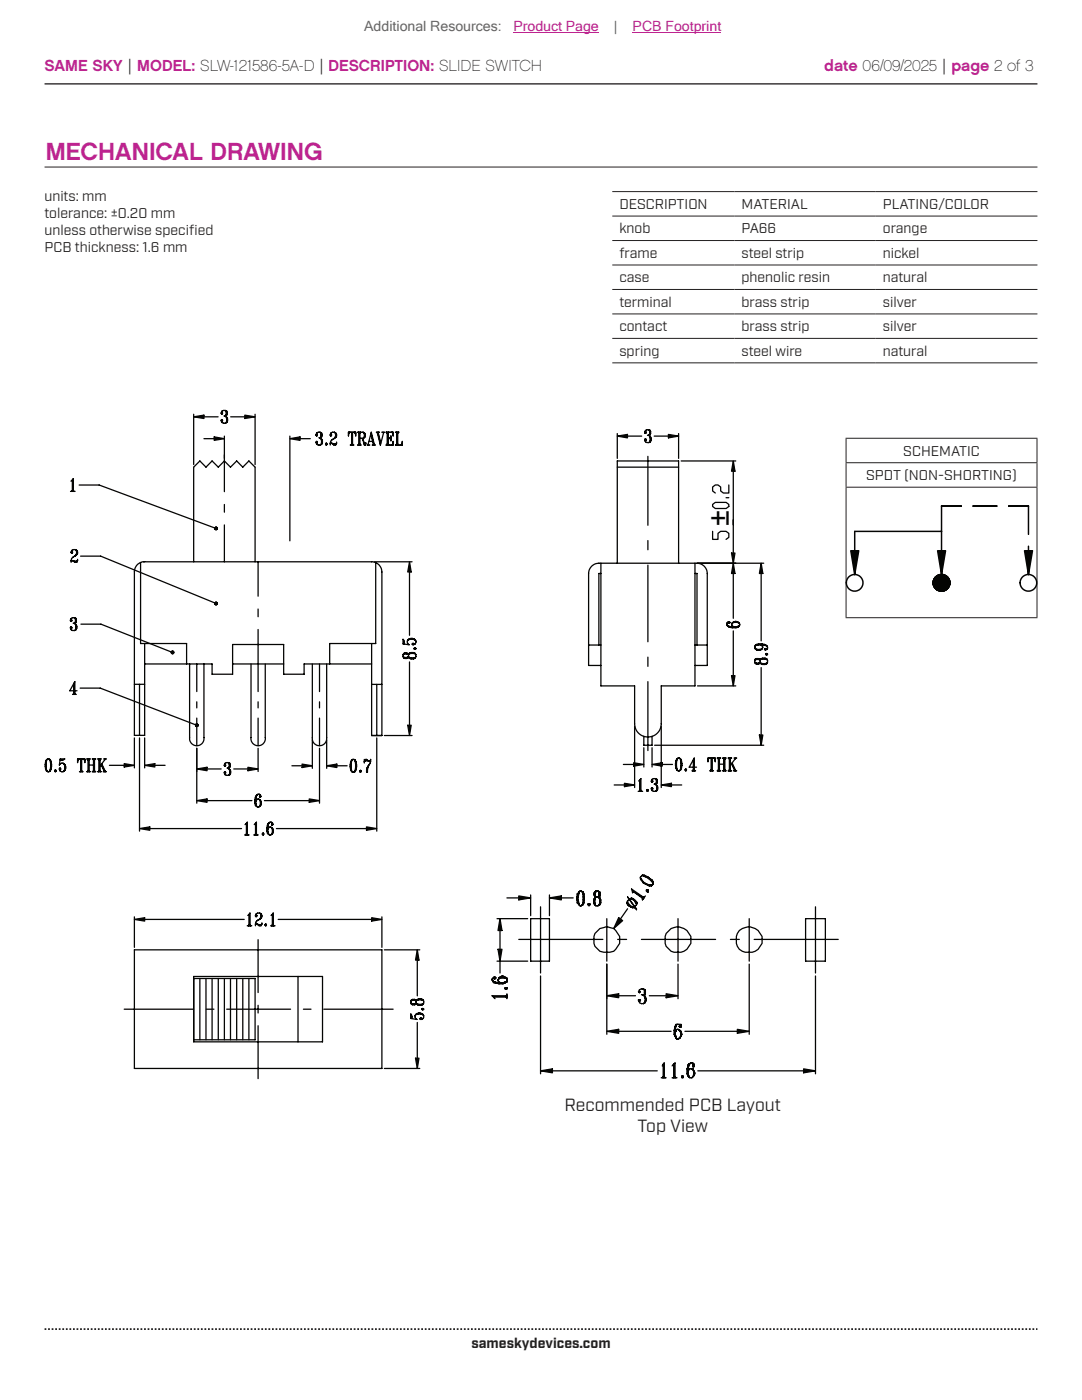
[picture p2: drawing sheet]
<svg xmlns="http://www.w3.org/2000/svg" width="216mm" height="279mm" viewBox="0 0 216 279" stroke-linecap="round" stroke-linejoin="round" font-family="sans-serif">
<path d="M8.9 16.7h198.1" fill="none" stroke="#231f20" stroke-width=".26"/>
<path d="M8.9 265.3h198.1" fill="none" stroke="#231f20" stroke-width=".35" stroke-dasharray=".4 .4 .4 .4 .4 .4" stroke-dashoffset=".7" stroke-linecap="butt"/>
<path d="M8.9 33.3h198.1" fill="none" stroke="#231f20" stroke-width=".2"/>
<g fill="none" stroke="#040503" stroke-width=".25">
<path d="M38.6 93.2v18.9M44.8 90.8v7.3M50.9 93.2v18.9M129.3 91.1v13.7M28.1 112.3v16.1h9.1v4.1M28.7 112.1h45.5a2.02 2.02 0 0 1 2 2v32.7h-2v-18.4M28.9 112.1a2.05 2.05 0 0 0-2.1 2v32.7h2.1v-18.4M44.8 100.7v1.5M44.8 104.8v7.3M51.5 112.1v6.9M75 112.3v16.1h-9.2v4.1M119.9 112.4v24.5h6.7v7.5a2.66 2.66 0 0 0 2.7 2.7 2.66 2.66 0 0 0 2.6-2.7v-7.5h6.8v-24.5"/>
<path d="M119.9 114.4h-.4v14.3M123.2 112.4v-20.4h12.2v20.4M129.3 107.9v1.8M129.3 112.8v15.3M138.7 114.4h.4v14.3M26.8 136.6h2.1M27.8 136.6v10.2M28.9 132.5h13.4v2.1h4.1v-6h10.2v6h4.1v-2.1h13.5M37.8 132.5v14.7a1.44 1.44 0 0 0 1.5 1.6 1.44 1.44 0 0 0 1.4-1.6v-14.7M39.3 132.5v5.5M46.4 132.5h10.2M51.5 121.5v1.6"/>
<path d="M51.5 125.6v6.9M74.2 136.6h2M75.2 136.6v10.2M117.4 128.7h2.5M119.9 132.8h-2.5v-18.4a2.05 2.05 0 0 1 2.1-2h19.6a2.05 2.05 0 0 1 2 2v18.4h-2.4M129.3 131.1v1.9M129.3 136v13.8M138.7 128.7h2.4M39.3 140.1v1.2M39.3 143.3v5.5M128.5 146.9v1.8h1.6v-1.8M26.8 189.6h49.4v23.6h-49.4z"/>
<path d="M38.6 194.9h25.8v13h-25.8zM38.6 195.3h12.3v12.2h-12.3M51.5 187.5v10.6M59.5 194.9v13M24.8 201.4h13.8M41.2 201.4h1.5M45.2 201.4h12.8M51.5 200.6v1.6M51.5 204.7v10.6M60.5 201.4h1.6M64.6 201.4h13.8"/>
</g>
<path d="M42.9 105.4l.2 .1z" fill="#040503"/>
<path d="M42.9 105.4l.2 .1z" fill="none" stroke="#040503" stroke-width=".25"/>
<path d="M42.8 105.5h.3l-.2 .1z" fill="#040503"/>
<path d="M42.8 105.5h.3l-.2 .1z" fill="none" stroke="#040503" stroke-width=".25"/>
<path d="M42.9 105.6l.2-.1z" fill="#040503"/>
<path d="M42.9 105.6l.2-.1z" fill="none" stroke="#040503" stroke-width=".25"/>
<path d="M43.1 105.5l-.2 .1z" fill="#040503"/>
<path d="M43.1 105.5l-.2 .1z" fill="none" stroke="#040503" stroke-width=".25"/>
<path d="M43.1 105.5v.2z" fill="#040503"/>
<path d="M43.1 105.5v.2z" fill="none" stroke="#040503" stroke-width=".25"/>
<path d="M43.1 105.5l.1 .2h-.1z" fill="#040503"/>
<path d="M43.1 105.5l.1 .2h-.1z" fill="none" stroke="#040503" stroke-width=".25"/>
<path d="M43.1 105.5l.1 .2z" fill="#040503"/>
<path d="M43.1 105.5l.1 .2z" fill="none" stroke="#040503" stroke-width=".25"/>
<path d="M43.1 105.5l.2 .1z" fill="#040503"/>
<path d="M43.1 105.5l.2 .1z" fill="none" stroke="#040503" stroke-width=".25"/>
<path d="M43.1 105.5l.3-.1-.1 .2z" fill="#040503"/>
<path d="M43.1 105.5l.3-.1-.1 .2z" fill="none" stroke="#040503" stroke-width=".25"/>
<path d="M43.1 105.5l.2-.1z" fill="#040503"/>
<path d="M43.1 105.5l.2-.1z" fill="none" stroke="#040503" stroke-width=".25"/>
<path d="M43.3 105.3v.1l-.2 .1z" fill="#040503"/>
<path d="M43.3 105.3v.1l-.2 .1z" fill="none" stroke="#040503" stroke-width=".25"/>
<path d="M43.2 105.2l-.1 .3z" fill="#040503"/>
<path d="M43.2 105.2l-.1 .3z" fill="none" stroke="#040503" stroke-width=".25"/>
<path d="M43.1 105.2h.1l-.1 .3z" fill="#040503"/>
<path d="M43.1 105.2h.1l-.1 .3z" fill="none" stroke="#040503" stroke-width=".25"/>
<path d="M43 105.2l.1 .3z" fill="#040503"/>
<path d="M43 105.2l.1 .3z" fill="none" stroke="#040503" stroke-width=".25"/>
<path d="M42.9 105.3l.2 .2z" fill="#040503"/>
<path d="M42.9 105.3l.2 .2z" fill="none" stroke="#040503" stroke-width=".25"/>
<path d="M42.9 105.3l.2 .2-.2-.1z" fill="#040503"/>
<path d="M14.1 98.1h.9M14.2 96l.4-.5v2.6M14.4 95.8v2.3M14.4 98l-.2 .1M14.4 97.8l-.1 .3M14.5 95.8v2.2M14.6 97.8l.1 .3M14.6 98l.2 .1M15.8 96.8h4l23.3 8.7M42.9 105.3l.2 .2-.2-.1z" fill="none" stroke="#040503" stroke-width=".25"/>
<path d="M42.9 120.3l.2 .1z" fill="#040503"/>
<path d="M42.9 120.3l.2 .1z" fill="none" stroke="#040503" stroke-width=".25"/>
<path d="M42.8 120.4h.3l-.2 .1z" fill="#040503"/>
<path d="M42.8 120.4h.3l-.2 .1z" fill="none" stroke="#040503" stroke-width=".25"/>
<path d="M42.9 120.5l.2-.1-.2 .2z" fill="#040503"/>
<path d="M42.9 120.5l.2-.1-.2 .2z" fill="none" stroke="#040503" stroke-width=".25"/>
<path d="M43.1 120.4l-.1 .3-.1-.1z" fill="#040503"/>
<path d="M43.1 120.4l-.1 .3-.1-.1z" fill="none" stroke="#040503" stroke-width=".25"/>
<path d="M43.1 120.4v.3h-.1z" fill="#040503"/>
<path d="M43.1 120.4v.3h-.1z" fill="none" stroke="#040503" stroke-width=".25"/>
<path d="M43.1 120.4v.3z" fill="#040503"/>
<path d="M43.1 120.4v.3z" fill="none" stroke="#040503" stroke-width=".25"/>
<path d="M43.1 120.4l.2 .2-.1 .1z" fill="#040503"/>
<path d="M43.1 120.4l.2 .2-.1 .1z" fill="none" stroke="#040503" stroke-width=".25"/>
<path d="M43.1 120.4l.2 .2z" fill="#040503"/>
<path d="M43.1 120.4l.2 .2z" fill="none" stroke="#040503" stroke-width=".25"/>
<path d="M43.1 120.4h.3l-.1 .1z" fill="#040503"/>
<path d="M43.1 120.4h.3l-.1 .1z" fill="none" stroke="#040503" stroke-width=".25"/>
<path d="M43.1 120.4h.3z" fill="#040503"/>
<path d="M43.1 120.4h.3z" fill="none" stroke="#040503" stroke-width=".25"/>
<path d="M43.3 120.3l-.2 .1z" fill="#040503"/>
<path d="M43.3 120.3l-.2 .1z" fill="none" stroke="#040503" stroke-width=".25"/>
<path d="M43.2 120.2l.1 .1-.2 .1z" fill="#040503"/>
<path d="M43.2 120.2l.1 .1-.2 .1z" fill="none" stroke="#040503" stroke-width=".25"/>
<path d="M43.1 120.2v.2z" fill="#040503"/>
<path d="M43.1 120.2v.2z" fill="none" stroke="#040503" stroke-width=".25"/>
<path d="M43 120.2h.1v.2z" fill="#040503"/>
<path d="M43 120.2h.1v.2z" fill="none" stroke="#040503" stroke-width=".25"/>
<path d="M42.9 120.3l.2 .1z" fill="#040503"/>
<path d="M42.9 120.3l.2 .1z" fill="none" stroke="#040503" stroke-width=".25"/>
<path d="M42.9 120.3l.2 .1-.2-.1z" fill="#040503"/>
<g fill="none" stroke="#040503" stroke-width=".25">
<path d="M14.3 110.2l.1 .1zM14.5 111.9l-.3 .1M14.5 111.9l.4 .1 .6-.1M14.5 111.9l.4 .2 .5-.1M14.5 111.9l.4 .3h.4l.2-.3M14.6 111.1a.96 .96 0 0 0-.4 1.1M15 109.7l-.6 .1-.2 .4 .2 .2 .1-.2-.2-.1M15 109.7a.65 .65 0 0 1 .5 .6 .65 .65 0 0 1-.4 .6l-.5 .2M15 109.7a.85 .85 0 0 1-.4 1.4M15.3 109.9v.8M15.5 111.6v.3M16.1 111h4l23 9.4"/>
<path d="M42.9 120.3l.2 .1-.2-.1z"/>
</g>
<path d="M34.2 130.1l.2 .1h-.2z" fill="#040503"/>
<path d="M34.2 130.1l.2 .1h-.2z" fill="none" stroke="#040503" stroke-width=".25"/>
<path d="M34.2 130.2h.2z" fill="#040503"/>
<path d="M34.2 130.2h.2z" fill="none" stroke="#040503" stroke-width=".25"/>
<path d="M34.2 130.3l.2-.1-.2 .2z" fill="#040503"/>
<path d="M34.2 130.3l.2-.1-.2 .2z" fill="none" stroke="#040503" stroke-width=".25"/>
<path d="M34.2 130.4l.2-.2-.1 .2z" fill="#040503"/>
<path d="M34.2 130.4l.2-.2-.1 .2z" fill="none" stroke="#040503" stroke-width=".25"/>
<path d="M34.4 130.2v.3z" fill="#040503"/>
<path d="M34.4 130.2v.3z" fill="none" stroke="#040503" stroke-width=".25"/>
<path d="M34.4 130.2l.1 .2-.1 .1z" fill="#040503"/>
<path d="M34.4 130.2l.1 .2-.1 .1z" fill="none" stroke="#040503" stroke-width=".25"/>
<path d="M34.4 130.2l.1 .2z" fill="#040503"/>
<path d="M34.4 130.2l.1 .2z" fill="none" stroke="#040503" stroke-width=".25"/>
<path d="M34.4 130.2l.2 .2z" fill="#040503"/>
<path d="M34.4 130.2l.2 .2z" fill="none" stroke="#040503" stroke-width=".25"/>
<path d="M34.4 130.2h.3v.1z" fill="#040503"/>
<path d="M34.4 130.2h.3v.1z" fill="none" stroke="#040503" stroke-width=".25"/>
<path d="M34.4 130.2l.3-.1z" fill="#040503"/>
<path d="M34.4 130.2l.3-.1z" fill="none" stroke="#040503" stroke-width=".25"/>
<path d="M34.6 130l-.2 .2z" fill="#040503"/>
<path d="M34.6 130l-.2 .2z" fill="none" stroke="#040503" stroke-width=".25"/>
<path d="M34.5 130h.1l-.2 .2z" fill="#040503"/>
<path d="M34.5 130h.1l-.2 .2z" fill="none" stroke="#040503" stroke-width=".25"/>
<path d="M34.4 129.9v.3z" fill="#040503"/>
<path d="M34.4 129.9v.3z" fill="none" stroke="#040503" stroke-width=".25"/>
<path d="M34.3 130l.1-.1v.3z" fill="#040503"/>
<path d="M34.3 130l.1-.1v.3z" fill="none" stroke="#040503" stroke-width=".25"/>
<path d="M34.3 130l.1 .2z" fill="#040503"/>
<path d="M34.3 130l.1 .2z" fill="none" stroke="#040503" stroke-width=".25"/>
<path d="M34.2 130l.2 .2z" fill="#040503"/>
<g fill="none" stroke="#040503" stroke-width=".25">
<path d="M14.1 123.8l.1 .1zM14.1 125.2l.1 .1zM14.1 123.6l.2 .3-.1 .1-.2-.1a.56 .56 0 0 1 .5-.6h.4a.64 .64 0 0 1 .2 .9l-.2 .2M14.1 125.5l.2-.3-.1-.1-.2 .1a.56 .56 0 0 0 .5 .6h.4M14.5 138.6h.7M14.6 124.4h.3M14.7 136.4v2.2M14.7 138.5l-.1 .1M14.7 138.3l-.1 .3M14.8 123.3a.66 .66 0 0 1 0 1.1 1 1 0 0 1 .1 1.4M14.8 136.3v2.2M14.9 124.4a.81 .81 0 0 1 .4 .7 .81 .81 0 0 1-.4 .7"/>
<path d="M14.9 138.3l.1 .3M14.9 138.5l.2 .1M15.1 123.4v.8M15.1 124.7v.9M15.4 137.9h-1.5l1-1.9v2.6M16.2 124.6h3.9l14.3 5.6M34.2 130l.2 .2z"/>
</g>
<path d="M39 144.7h.3z" fill="#040503"/>
<path d="M39 144.7h.3z" fill="none" stroke="#040503" stroke-width=".25"/>
<path d="M39 144.7h.3l-.3 .1z" fill="#040503"/>
<path d="M39 144.7h.3l-.3 .1z" fill="none" stroke="#040503" stroke-width=".25"/>
<path d="M39 144.8l.3-.1z" fill="#040503"/>
<path d="M39 144.8l.3-.1z" fill="none" stroke="#040503" stroke-width=".25"/>
<path d="M39.3 144.7l-.2 .2z" fill="#040503"/>
<path d="M39.3 144.7l-.2 .2z" fill="none" stroke="#040503" stroke-width=".25"/>
<path d="M39.3 144.7v.3z" fill="#040503"/>
<path d="M39.3 144.7v.3z" fill="none" stroke="#040503" stroke-width=".25"/>
<path d="M39.3 144.7l.1 .3h-.1z" fill="#040503"/>
<path d="M39.3 144.7l.1 .3h-.1z" fill="none" stroke="#040503" stroke-width=".25"/>
<path d="M39.3 144.7l.2 .2z" fill="#040503"/>
<path d="M39.3 144.7l.2 .2z" fill="none" stroke="#040503" stroke-width=".25"/>
<path d="M39.3 144.7l.2 .1v.1z" fill="#040503"/>
<path d="M39.3 144.7l.2 .1v.1z" fill="none" stroke="#040503" stroke-width=".25"/>
<path d="M39.3 144.7h.2v.1z" fill="#040503"/>
<path d="M39.3 144.7h.2v.1z" fill="none" stroke="#040503" stroke-width=".25"/>
<path d="M39.3 144.7h.2z" fill="#040503"/>
<path d="M39.3 144.7h.2z" fill="none" stroke="#040503" stroke-width=".25"/>
<path d="M39.4 144.5l-.1 .2z" fill="#040503"/>
<path d="M39.4 144.5l-.1 .2z" fill="none" stroke="#040503" stroke-width=".25"/>
<path d="M39.4 144.5l-.1 .2z" fill="#040503"/>
<path d="M39.4 144.5l-.1 .2z" fill="none" stroke="#040503" stroke-width=".25"/>
<path d="M39.3 144.5v.2z" fill="#040503"/>
<path d="M39.3 144.5v.2z" fill="none" stroke="#040503" stroke-width=".25"/>
<path d="M39.2 144.5h.1v.2z" fill="#040503"/>
<path d="M39.2 144.5h.1v.2z" fill="none" stroke="#040503" stroke-width=".25"/>
<path d="M39.1 144.6l.2 .1z" fill="#040503"/>
<path d="M39.1 144.6l.2 .1z" fill="none" stroke="#040503" stroke-width=".25"/>
<path d="M39.1 144.6l.2 .1z" fill="#040503"/>
<path d="M16 137.3h4l19.3 7.4M39.1 144.6l.2 .1h-.3zM76.7 189.6h7.1M83.3 191.6v7.1M76.7 213.2h7.1M83.3 204.1v7.1" fill="none" stroke="#040503" stroke-width=".25"/>
<path d="M82.9 211.2h.7l-.3 2z" fill="#040503"/>
<path d="M82.9 211.2h.7l-.3 2z" fill="none" stroke="#040503" stroke-width=".25"/>
<path d="M83.3 189.6l.3 2h-.7z" fill="#040503"/>
<g fill="none" stroke="#040503" stroke-width=".25">
<path d="M38.6 82.7v10M40.7 83.2h2.8M46 83.2h2.9M50.9 82.7v10M82 199.8v.4M82 199.8a.64 .64 0 0 1 .9-.3l.2 .3M82 199.8l.1-.1a.86 .86 0 0 1 1 .1M82.1 199.6h.8M83.1 199.8v.4M83.1 199.8a1.07 1.07 0 0 1 1.4 0M83.1 199.8l.1-.3a.85 .85 0 0 1 1.3 .3M83.3 189.6l.3 2h-.7z"/>
<path d="M83.3 199.5h1M84.5 199.8v.4M82 200.2l.1 .2 .2 .1 .6-.1 .2-.2M82 200.2l.1 .1a.86 .86 0 0 0 1-.1M82.1 202.5l-.1-.1v.9l1.2 .2-.3-.2-.1-.6M82.1 202.5v.8M82.1 202.5l.1 .8M82.1 200.3h.8M82.8 202.7a.94 .94 0 0 1 .9-.5 .94 .94 0 0 1 .8 .5M82.8 202.7a1.16 1.16 0 0 1 1.7 0M83.1 200.2a1.07 1.07 0 0 0 1.4 0M83.1 200.2l.1 .2a.83 .83 0 0 0 1.3-.2"/>
<path d="M83.2 202.4h1M83.3 200.4l.3 .1 .7-.1M83.9 203.3l.1 .1zM84.2 201.4l.2-.1 .1 .1-.2 .1zM84.3 201.4h.1zM84.5 202.7a.53 .53 0 0 1-.1 .6 .53 .53 0 0 1-.6 .1l.1-.2 .3 .2"/>
</g>
<path d="M38.6 83.2l2.1-.3v.6z" fill="#040503"/>
<path d="M38.6 83.2l2.1-.3v.6z" fill="none" stroke="#040503" stroke-width=".25"/>
<path d="M48.9 82.9l2 .3-2 .3z" fill="#040503"/>
<g fill="none" stroke="#040503" stroke-width=".25">
<path d="M40.7 87.5h2M44.2 82.4l.1 .1zM44.2 83.9l.1 .1zM44.2 82.3l.2 .2-.1 .1-.2-.1a.54 .54 0 0 1 .5-.6l.6 .1a.64 .64 0 0 1-.3 1M44.2 84.1l.2-.1-.1-.3-.2 .2 .2 .4 .6 .2M44.7 83h.2M44.8 87v4.5M44.9 81.9a.64 .64 0 0 1 0 1.1 .94 .94 0 0 1 0 1.5M44.9 83a.79 .79 0 0 1 .5 .7 .79 .79 0 0 1-.5 .8M45.1 82v.9M45.2 83.4v.8M48.9 82.9l2 .3-2 .3z"/>
<path d="M57.8 87v20.9M59.9 87.5h2"/>
</g>
<path d="M42.7 87.2l2.1 .3-2.1 .4z" fill="#040503"/>
<path d="M42.7 87.2l2.1 .3-2.1 .4z" fill="none" stroke="#040503" stroke-width=".25"/>
<path d="M57.8 87.5l2.1-.3v.7z" fill="#040503"/>
<g fill="none" stroke="#040503" stroke-width=".25">
<path d="M57.8 87.5l2.1-.3v.7zM63.2 86.8v.1zM63.2 88.2v.1zM63.2 86.6l.1 .2-.1 .2-.1-.1 .1-.4a.63 .63 0 0 1 1 .1v.6l-.3 .2M63.2 88.4l.1-.1-.1-.2-.1 .1 .1 .5 .7 .1M63.6 87.4h.3M63.8 86.3a.66 .66 0 0 1 0 1.1 .97 .97 0 0 1 .1 1.4M63.9 87.4a.81 .81 0 0 1 .4 .7 .81 .81 0 0 1-.4 .7M64.1 86.4l.1 .2-.1 .6M64.2 87.7v.9M65.1 88.4l.1 .2-.1 .2-.1-.1zM65.1 88.6v.1z"/>
<path d="M66 86.8l.1 .1zM66.2 88.4l.4 .4h.4l.2-.4M66.2 88.4l-.3 .2M66.2 88.4l.4 .3 .5-.1M66.2 88.4l.4 .2 .6-.2M66.3 87.7a.99 .99 0 0 0-.4 1.1M66.7 86.3l-.6 .1-.2 .4 .2 .2 .1-.2-.2-.2M66.7 86.3a.65 .65 0 0 1 .5 .5 .65 .65 0 0 1-.4 .7l-.5 .2M66.7 86.3a.86 .86 0 0 1-.4 1.4M67 86.5l.1 .3-.1 .4M67.2 88.2v.2M69.6 86.3l-.1 .7v-.7h1.5v.7l-.1-.7"/>
<path d="M69.7 86.3l-.2 .3M69.8 86.3l-.3 .2M69.9 88.8h.7M70 86.3l-.5 .1M70.2 86.3v2.5M70.2 88.7l-.2 .1M70.2 88.6l-.1 .2M70.3 86.4v2.3M70.3 86.3v2.5M70.3 88.6l.1 .2M70.3 88.7l.2 .1M70.5 86.3l.5 .1"/>
<path d="M70.7 86.3l.3 .2M70.8 86.3l.2 .3M71.3 86.3h1.1M71.3 88.8h.8M71.4 86.3l.2 .1M71.5 86.3l.1 .2M71.6 86.3v2.5M71.6 88.7l-.2 .1M71.6 88.6l-.1 .2M71.7 86.4v2.3M71.8 86.3v2.5M71.8 87.5h.6"/>
<path d="M71.8 88.6l.1 .2M71.8 88.7l.2 .1M71.9 86.3l-.1 .2M72 86.3l-.2 .1M72.2 87.5l.2 .1M72.4 87.6l.3 1.2h.2l.1-.5M72.4 87.6l.3 .8 .1 .2 .2-.2M72.4 86.3a.63 .63 0 0 1 .5 .6 .63 .63 0 0 1-.5 .6M72.4 86.3l.3 .3v.5l-.3 .4M72.6 88.3l.3 .4M72.7 86.5l.1 .3-.1 .4M73.3 88.8h.5"/>
<path d="M73.4 88.7l.7-2.4 .6 2.5M73.4 88.7v.1M73.4 88.7l.2 .1M73.6 88.1h.8M74 86.6l.5 2.2M74.1 86.6l.5 2.2M74.3 88.8h.6M74.5 88.7l-.2 .1M74.5 88.6l-.1 .2M74.6 88.6l.2 .2M75.1 86.3h.6M75.2 86.3l.2 .2"/>
<path d="M75.3 86.3l.6 2.5M75.4 86.3l.5 2.5M75.4 86.3l.6 2.1M75.5 86.3l-.1 .2M75.6 86.3l-.2 .1M76.2 86.3h.5M76.4 86.3l.1 .1M76.5 86.4l-.6 2.4M76.6 86.3l-.1 .1M77 86.3h1.4v.7v-.7M77 88.8h1.4v-.7v.7M77.1 86.3l.2 .1"/>
<path d="M77.2 86.3l.1 .2M77.3 86.3v2.5M77.3 88.7l-.2 .1M77.3 88.6l-.1 .2M77.3 86.4v2.3M77.5 87.5h.5M77.5 86.3v2.5M77.5 88.6v.2M77.5 88.7l.1 .1M77.5 86.3v.2M77.6 86.3l-.1 .1M78 87v1l-.1-.5z"/>
<path d="M78 86.3l.4 .1M78 87.2l-.2 .3 .2 .2M78 87.4l-.4 .1 .4 .1M78.2 86.3l.2 .2M78.3 86.3l.1 .3M78.4 88.7l-.4 .1M78.4 88.6l-.2 .2M78.4 88.4l-.1 .4M78.9 86.3h.7M78.9 88.8h1.4v-.7l-.1 .7M79 86.3l.2 .1M79.1 86.3l.1 .2"/>
<path d="M79.2 86.3v2.5M79.2 88.7l-.2 .1M79.2 88.6l-.1 .2M79.3 86.4v2.3M79.4 86.3v2.5M79.4 88.6l.1 .2M79.4 88.7l.1 .1M79.5 86.3l-.1 .2M79.5 86.3l-.1 .1M80.3 88.7l-.5 .1M80.3 88.6l-.3 .2M80.3 88.4l-.2 .4"/>
<path d="M74.7 112.1h7.5M81.7 114.1v12.7M81.7 132.1v12.6M76.7 146.8h5.5"/>
</g>
<path d="M81.7 112.1l.3 2h-.6z" fill="#040503"/>
<path d="M81.7 112.1l.3 2h-.6z" fill="none" stroke="#040503" stroke-width=".25"/>
<path d="M81.4 144.7h.6l-.3 2.1z" fill="#040503"/>
<g fill="none" stroke="#040503" stroke-width=".25">
<path d="M80.4 131l.1 .3 .3 .1 .6-.1 .1-.3M80.4 130.7a.64 .64 0 0 1 1-.3l.1 .3M80.4 130.7v.3M80.4 131l.1 .1a.86 .86 0 0 0 1-.1M80.4 130.7l.1-.1a.86 .86 0 0 1 1 .1M80.5 127.8l-.1-.2v.9l1.2 .2-.2-.2-.1-.5M80.5 131.2h.9M80.5 130.5h.9M80.5 127.8v.7M80.5 127.8l.2 .7M81.3 128a.92 .92 0 0 1 .8-.6 .92 .92 0 0 1 .9 .6M81.3 128l.1-.2a1.21 1.21 0 0 1 1.6 .2"/>
<path d="M81.5 130.7v.3M81.5 131a1.07 1.07 0 0 0 1.5 0M81.5 130.7a1.07 1.07 0 0 1 1.5 0M81.5 131l.1 .3a.83 .83 0 0 0 1.4-.3M81.5 130.7l.1-.3a.85 .85 0 0 1 1.4 .3M81.6 127.6h1M81.8 131.3l.2 .1 .7-.1M81.8 130.4h.9M82.4 128.5l.1 .1zM82.6 129.4l.3-.1 .1 .2-.3 .1zM82.7 129.4l.2 .1zM83 128a.56 .56 0 0 1-.6 .7l-.1-.1 .1-.2 .2 .2"/>
<path d="M83 130.7v.3M39.3 149.3v4.7M41.3 153.5h2.8M46.6 153.5h2.9M51.5 149.3v4.7M81.4 144.7h.6l-.3 2.1z"/>
</g>
<path d="M39.3 153.5l2-.4v.7z" fill="#040503"/>
<path d="M39.3 153.5l2-.4v.7z" fill="none" stroke="#040503" stroke-width=".25"/>
<path d="M49.5 153.1l2 .4-2 .3z" fill="#040503"/>
<g fill="none" stroke="#040503" stroke-width=".25">
<path d="M39.3 149.3v11M41.3 159.8h9M44.8 152.7l.1 .1zM44.8 154.1l.1 .2zM44.8 152.6l.2 .1-.1 .2-.1-.1v-.4a.63 .63 0 0 1 1.1 .2l-.1 .6-.2 .1M44.8 154.4l.2-.1-.1-.3-.1 .1 .1 .5 .7 .1M45.3 153.3h.3M45.5 152.2a.66 .66 0 0 1 0 1.1 .95 .95 0 0 1 .1 1.4M45.6 153.3a.79 .79 0 0 1 .4 .7 .79 .79 0 0 1-.4 .7M45.7 152.3l.1 .3-.1 .6M45.8 153.7v.8M49.5 153.1l2 .4-2 .3z"/>
<path d="M52.8 159.8h8.9M63.8 149.3v11"/>
</g>
<path d="M39.3 159.8l2-.4v.7z" fill="#040503"/>
<path d="M39.3 159.8l2-.4v.7z" fill="none" stroke="#040503" stroke-width=".25"/>
<path d="M61.7 159.4l2.1 .4-2.1 .3z" fill="#040503"/>
<g fill="none" stroke="#040503" stroke-width=".25">
<path d="M21.8 152.7h3M26.8 147.3v6M28.9 147.3v6M30.9 152.7h2M51.1 158.9a2.38 2.38 0 0 0 0 1.9M51.5 158.5l.5 .1v.4l-.1 .1-.1-.2 .2-.1M51.5 158.5a1.63 1.63 0 0 0-.4 2.4l.3 .2M51.5 158.5a2.11 2.11 0 0 0-.1 2.6M51.6 159.5a1.02 1.02 0 0 1 0 1.6M51.6 159.5a.84 .84 0 0 1 .6 .8 .84 .84 0 0 1-.6 .8M51.6 159.5a.51 .51 0 0 0-.5 .5M51.9 158.9l.1 .1z"/>
<path d="M52 159.9v.8M61.7 159.4l2.1 .4-2.1 .3zM51.4 161.1h.2"/>
</g>
<path d="M24.8 152.4l2 .3-2 .4z" fill="#040503"/>
<path d="M24.8 152.4l2 .3-2 .4z" fill="none" stroke="#040503" stroke-width=".25"/>
<path d="M28.9 152.7l2-.3v.7z" fill="#040503"/>
<g fill="none" stroke="#040503" stroke-width=".25">
<path d="M139.2 112.4h7.6M146.3 114.4v9M139.2 136.9h7.6M146.3 125.9v8.9M9.3 151.7l-.2 .7 .2 1.4M9.6 151.5a1.24 1.24 0 0 0-.6 1.4l.3 1 .3 .1M9.6 154h.1M9.6 151.5h.1M9.6 151.5a1.42 1.42 0 0 0-.4 1.5l.1 .7 .3 .3M9.7 151.5a1.24 1.24 0 0 1 .6 1.4l-.1 .6-.2 .4-.3 .1M9.7 151.5a2.26 2.26 0 0 1 0 2.5M10 151.7a2.61 2.61 0 0 1 0 2.1"/>
<path d="M11 153.7l.2 .1-.1 .2-.2-.1zM11 153.8l.1 .1zM11.9 153.7l.2-.2-.1-.2-.2 .2a.56 .56 0 0 0 .8 .5M11.9 153.4l.1 .1zM12 151.6h.7M12.6 152.3a.92 .92 0 0 1 .5 .9 .92 .92 0 0 1-.5 .8M12.6 152.3a1.13 1.13 0 0 1 0 1.7M12.7 151.6l.2-.1h-.9l-.2 1.2 .2-.3 .6-.1M12.7 151.6l-.7 .1M12.9 152.7l.1 .2-.1 .8M15.6 151.5l-.1 .7v-.7h1.4v.7l-.1-.7M15.7 151.5l-.2 .3"/>
<path d="M15.7 151.5l-.2 .2M15.9 154h.7M15.9 151.5l-.4 .1M16.1 151.5v2.5M16.1 153.9l-.2 .1M16.1 153.8l-.1 .2M16.2 151.6v2.3M16.3 151.5v2.5M16.3 153.8l.1 .2M16.3 153.9l.2 .1M16.5 151.5l.4 .1M16.7 151.5l.2 .2"/>
<path d="M16.8 151.5l.1 .3M17.3 154h.7M17.3 151.5h.7M17.4 151.5l.2 .1M17.5 151.5l.1 .2M17.6 151.5v2.5M17.6 153.9l-.2 .1M17.6 153.8l-.1 .2M17.7 151.6v2.3M17.8 151.5v2.5M17.8 152.7h.9M17.8 153.8v.2"/>
<path d="M17.8 153.9l.1 .1M17.8 151.5v.2M17.9 151.5l-.1 .1M18.4 154h.7M18.4 151.5h.7M18.5 151.5l.2 .1M18.6 151.5l.1 .2M18.7 151.5v2.5M18.7 153.9l-.2 .1M18.7 153.8l-.1 .2M18.8 151.6v2.3M18.9 151.5v2.5"/>
<path d="M18.9 153.8v.2M18.9 153.9l.1 .1M18.9 151.5v.2M19 151.5l-.1 .1M19.5 154h.7M19.5 151.5h.7M19.6 151.5l.2 .1M19.7 151.5l.1 .2M19.8 151.5v2.5M19.8 153.9l-.2 .1M19.8 153.8l-.1 .2M19.9 151.6v2.3"/>
<path d="M19.9 151.5v2.5M19.9 153.8l.1 .2M19.9 153.9l.2 .1M20 151.5l-.1 .2M20.1 151.5l-.2 .1M20.2 152.7l.6 1.3M20.3 152.7l.6 1.3M20.3 152.4l.7 1.6M20.6 154h.6M20.7 151.5h.5M20.7 154l.1-.2 .3 .2M20.8 151.5l.1 .1"/>
<path d="M20.9 151.6l-1 1.3M21.1 151.5l-.2 .1M28.9 152.7l2-.3v.7z"/>
</g>
<path d="M146.3 112.4l.4 2h-.7z" fill="#040503"/>
<path d="M146.3 112.4l.4 2h-.7z" fill="none" stroke="#040503" stroke-width=".25"/>
<path d="M146 134.8h.7l-.4 2.1z" fill="#040503"/>
<g fill="none" stroke="#040503" stroke-width=".25">
<path d="M123.2 86.5v5M125.2 87h2.8M130.5 87h2.9M135.4 86.5v5M145 124.7a1.67 1.67 0 0 0 2.5 .3l.1-.3M145 124.7a2.06 2.06 0 0 0 2.6 0M145.3 124.2l.1 .2 .2-.1-.1-.2-.3 .1-.2 .5M145.4 124.2l.1 .1zM145.4 125a2.38 2.38 0 0 0 1.9 0M146 134.8h.7l-.4 2.1zM146 124.6a1.01 1.01 0 0 1 1.6 0M146 124.6a.85 .85 0 0 1 .8-.6 .85 .85 0 0 1 .8 .6"/>
<path d="M146 124.6l.1 .3 .4 .2M146.4 124.2h.8M147.6 124.6v.1"/>
</g>
<path d="M123.2 87l2-.3v.7z" fill="#040503"/>
<path d="M123.2 87l2-.3v.7z" fill="none" stroke="#040503" stroke-width=".25"/>
<path d="M133.4 86.7l2 .3-2 .4z" fill="#040503"/>
<g fill="none" stroke="#040503" stroke-width=".25">
<path d="M128.7 86.3l.1 .1zM128.7 87.7l.1 .1zM128.7 86.1l.2 .2-.1 .2-.2-.1 .1-.4a.69 .69 0 0 1 1-.1 .64 .64 0 0 1-.2 1M128.7 88l.2-.2-.1-.2-.2 .1 .2 .5 .7 .1M129.2 86.9h.3M129.4 85.8a.66 .66 0 0 1 0 1.1 1 1 0 0 1 .1 1.4M129.5 86.9a.81 .81 0 0 1 .4 .7 .81 .81 0 0 1-.4 .7M129.6 85.9v.8M129.7 87.2v.9M133.4 86.7l2 .3-2 .4zM124.4 152.6h2M128.5 149.2v3.9"/>
<path d="M130.1 149.2v3.9M132.1 152.6h2.1"/>
</g>
<path d="M126.4 152.2l2.1 .4-2.1 .3z" fill="#040503"/>
<path d="M126.4 152.2l2.1 .4-2.1 .3z" fill="none" stroke="#040503" stroke-width=".25"/>
<path d="M130.1 152.6l2-.4v.7z" fill="#040503"/>
<g fill="none" stroke="#040503" stroke-width=".25">
<path d="M122.6 156.7h2M126.6 144.9v12.3M130.1 152.6l2-.4v.7zM131.9 144.9v12.3M134 156.7h2M135.1 151.5l-.2 .8 .2 1.3M135.3 151.3a1.3 1.3 0 0 0-.5 1.4l.3 1 .2 .1M135.3 153.8h.2M135.3 151.3h.2M135.3 151.3a2.35 2.35 0 0 0 0 2.5M135.5 151.3a1.3 1.3 0 0 1 .6 1.4l-.1 .7-.2 .3-.3 .1M135.5 151.3a2.36 2.36 0 0 1 0 2.5"/>
<path d="M135.8 151.5l.2 .8-.2 1.3M136.8 153.5l.2 .1-.1 .2-.2-.1zM136.8 153.6l.1 .1zM138.1 153.8h.7M138.4 151.6v2.2M138.4 153.7l-.2 .1M138.4 153.6l-.2 .2M138.4 151.5v2.2M138.5 153.6l.1 .2M138.5 153.7l.2 .1M139 153.1h-1.5l1-1.8v2.5M141.4 151.3l-.1 .7v-.7h1.4v.7l-.1-.7"/>
<path d="M141.4 151.3l-.1 .3M141.5 151.3l-.2 .2M141.6 153.8h.8M141.7 151.3l-.4 .1M141.9 151.3v2.5M141.9 153.7l-.2 .1M141.9 153.6l-.1 .2M142 151.4v2.3M142.1 151.3v2.5M142.1 153.6l.1 .2M142.1 153.7l.2 .1M142.3 151.3l.4 .1"/>
<path d="M142.5 151.3l.2 .2M142.5 151.3l.2 .3M143.1 153.8h.7M143.1 151.3h.7M143.2 151.3l.2 .1M143.3 151.3l.1 .2M143.4 151.3v2.5M143.4 153.7l-.2 .1M143.4 153.6l-.1 .2M143.4 151.4v2.3M143.5 151.3v2.5M143.5 152.5h.9"/>
<path d="M143.5 153.6l.1 .2M143.5 153.7l.2 .1M143.6 151.3l-.1 .2M143.7 151.3l-.2 .1M144.2 153.8h.7M144.2 151.3h.7M144.3 151.3l.1 .1M144.4 151.3v.2M144.4 151.3v2.5M144.4 153.7l-.1 .1M144.4 153.6v.2M144.5 151.4v2.3"/>
<path d="M144.6 151.3v2.5M144.6 153.6l.1 .2M144.6 153.7l.2 .1M144.7 151.3l-.1 .2M144.8 151.3l-.2 .1M145.3 153.8h.7M145.3 151.3h.7M145.4 151.3l.1 .1M145.5 151.3v.2M145.5 151.3v2.5M145.5 153.7l-.1 .1M145.5 153.6v.2"/>
<path d="M145.6 151.4v2.3M145.7 151.3v2.5M145.7 153.6l.1 .2M145.7 153.7l.2 .1M145.8 151.3l-.1 .2M145.9 151.3l-.2 .1M146 152.5l.6 1.3M146.1 152.5l.6 1.3M146.1 152.3l.7 1.5M146.4 153.8h.6M146.5 151.3h.5M146.5 153.8l.1-.2 .3 .2"/>
<path d="M146.6 151.3l.1 .1M146.7 151.4l-1 1.3M146.9 151.3l-.2 .1"/>
</g>
<path d="M124.6 156.3l2 .4-2 .3z" fill="#040503"/>
<path d="M124.6 156.3l2 .4-2 .3z" fill="none" stroke="#040503" stroke-width=".25"/>
<path d="M131.9 156.7l2.1-.4v.7z" fill="#040503"/>
<g fill="none" stroke="#040503" stroke-width=".25">
<path d="M38.6 93.2l1.3-1.2 1.2 1.2 1.2-1.2 1.3 1.2 1.2-1.2 1.2 1.2 1.2-1.2 1.2 1.2 1.3-1.2 1.2 1.2M123.2 93.2h12.2M127.3 157.9h.9M127.4 155.9l.5-.5v2.5M127.7 155.6v2.3M127.7 157.8l-.2 .1M127.7 157.7l-.1 .2M127.8 155.6v2.2M127.9 157.7l.1 .2M127.9 157.8l.2 .1M129.2 157.6l.1 .1-.1 .2-.1-.1zM129.2 157.7v.1z"/>
<path d="M130.1 157.6l.2-.3-.2-.1-.1 .1a.53 .53 0 0 0 .4 .6h.4M130.1 155.9v.1zM130.1 157.3v.2zM130.1 155.8l.2 .1-.2 .2-.1-.1 .1-.4a.63 .63 0 0 1 1.1 .2l-.1 .6-.3 .1M130.5 156.5h.3M130.7 155.4a.64 .64 0 0 1 0 1.1 .96 .96 0 0 1 .1 1.4M130.8 156.5a.81 .81 0 0 1 .4 .7 .81 .81 0 0 1-.4 .7M131 155.5v.9M131.1 156.8v.9M131.9 156.7l2.1-.4v.7zM26.8 183v6.1M28.9 183.5h19.8"/>
<path d="M39.9 195.3v12.2M41.1 195.3v12.2M42.3 195.3v12.2M43.6 195.3v12.2M44.8 195.3v12.2M46 195.3v12.2M47.2 195.3v12.2M48.4 195.3v12.2M49.7 195.3v12.2M55.5 183.5h18.7M76.2 183v6.1"/>
</g>
<path d="M26.8 183.5l2.1-.3v.6z" fill="#040503"/>
<path d="M26.8 183.5l2.1-.3v.6z" fill="none" stroke="#040503" stroke-width=".25"/>
<path d="M74.2 183.2l2 .3-2 .3z" fill="#040503"/>
<g fill="none" stroke="#040503" stroke-width=".25">
<path d="M50.1 132.5v14.7a1.43 1.43 0 0 0 1.4 1.6 1.43 1.43 0 0 0 1.4-1.6v-14.7M51.5 132.5v5.5M62.3 132.5v14.7a1.44 1.44 0 0 0 1.5 1.6 1.44 1.44 0 0 0 1.4-1.6v-14.7M63.8 132.5v5.5M51.5 140.1v1.2M51.5 143.3v5.5M58.2 152.8h2.1M62.3 147.7v5.6M63.8 140.1v1.2M63.8 143.3v5.5M65.2 147.7v5.6M67.2 152.8h2.1"/>
<path d="M49.3 184.8h.9M49.4 182.7l.5-.5v2.6M49.7 182.5v2.3M49.7 184.7l-.2 .1M49.7 184.5l-.1 .3M49.8 182.5v2.2M49.9 184.5l.1 .3M49.9 184.7l.2 .1M51.1 182.7l.1 .1zM51.3 184.4l.4 .4h.4l.2-.4M51.3 184.4l-.3 .1M51.3 184.4l.4 .1 .6-.1"/>
<path d="M51.3 184.4l.4 .3 .5-.2M51.4 183.7a.96 .96 0 0 0-.4 1.1M51.8 182.2l-.6 .1-.2 .4 .2 .2 .1-.2-.2-.1M51.8 182.2a.65 .65 0 0 1 .5 .6 .65 .65 0 0 1-.4 .6l-.5 .3M51.8 182.2a.85 .85 0 0 1-.4 1.5M52.1 182.5v.7M52.3 184.2v.2M53 184.4l.2 .1-.1 .3-.2-.1zM53 184.5l.1 .2zM54 184.8h.9M54.1 182.7l.4-.5v2.6M54.3 182.5v2.3"/>
<path d="M54.3 184.7l-.1 .1M54.3 184.5v.3M54.4 182.5v2.2M54.5 184.5l.1 .3M54.5 184.7l.2 .1M74.2 183.2l2 .3-2 .3z"/>
</g>
<path d="M60.3 152.5l2 .3-2 .4z" fill="#040503"/>
<path d="M60.3 152.5l2 .3-2 .4z" fill="none" stroke="#040503" stroke-width=".25"/>
<path d="M65.2 152.8l2-.3v.7z" fill="#040503"/>
<g fill="none" stroke="#040503" stroke-width=".25">
<path d="M27.8 147.3v18.6M65.2 152.8l2-.3v.7zM70.1 151.8v.2a2.13 2.13 0 0 0 .3 2.1M70.4 151.6a1.58 1.58 0 0 0-.4 2l.1 .4 .3 .1M70.4 154.1h.2M70.4 151.6h.2M70.4 151.6a1.55 1.55 0 0 0-.3 1.5v.6M70.6 151.6a1.59 1.59 0 0 1 .4 2l-.1 .4-.3 .1M70.6 151.6a2.35 2.35 0 0 1 0 2.5M70.9 151.8l.1 .7-.1 1.4M71.9 153.7l.2 .2-.1 .2-.2-.1zM71.9 153.9l.1 .1z"/>
<path d="M72.7 151.6v.7M72.9 151.8l.1-.1 .3 .1M73 151.6l.6 .3-.6-.1-.3 .2zM73.4 153l-.2 1.1M73.6 151.9h.2l.2-.3-.1 .7M73.9 152.3a2.61 2.61 0 0 0-.6 1.8h-.2a2.14 2.14 0 0 1 .8-1.8zM75.2 147.3v18.6M29.9 165.4h18.3M55.2 165.4h17.9"/>
</g>
<path d="M27.8 165.4l2.1-.4v.7z" fill="#040503"/>
<path d="M27.8 165.4l2.1-.4v.7z" fill="none" stroke="#040503" stroke-width=".25"/>
<path d="M73.1 165l2.1 .4-2.1 .3z" fill="#040503"/>
<g fill="none" stroke="#040503" stroke-width=".25">
<path d="M139.2 112.4h13.2M151.9 114.4v13.5M151.9 133.2v13.5M130.6 148.7h21.8M48.8 166.6h.9M48.9 164.6l.4-.5v2.5M49.2 164.3v2.3M49.2 166.5l-.2 .1M49.2 166.4l-.1 .2M49.3 164.3v2.2M49.3 166.4l.1 .2M49.3 166.5l.2 .1"/>
<path d="M50.6 166.6h.9M50.7 164.6l.5-.5v2.5M51 164.3v2.3M51 166.5l-.2 .1M51 166.4l-.1 .2M51.1 164.3v2.2M51.2 166.4l.1 .2M51.2 166.5l.2 .1M52.5 166.3l.1 .1-.1 .2-.2-.1zM52.5 166.4v.1zM53.5 164.4a2.4 2.4 0 0 0 0 2M53.8 166.6h.2"/>
<path d="M53.9 164.1l.5 .1v.4l-.1 .1-.1-.3 .2-.1M53.9 164.1a1.63 1.63 0 0 0-.4 2.4l.3 .1M53.9 164.1a2.04 2.04 0 0 0-.1 2.5M54 165.1a.99 .99 0 0 1 0 1.5M54 165.1a.84 .84 0 0 1 .5 .7 .84 .84 0 0 1-.5 .8M54 165.1l-.4 .1-.2 .3M54.3 164.4l.1 .2zM54.4 165.4v.9M73.1 165l2.1 .4-2.1 .3z"/>
</g>
<path d="M151.5 146.7h.7l-.3 2z" fill="#040503"/>
<path d="M151.5 146.7h.7l-.3 2z" fill="none" stroke="#040503" stroke-width=".25"/>
<path d="M151.9 112.4l.3 2h-.7z" fill="#040503"/>
<g fill="none" stroke="#040503" stroke-width=".25">
<path d="M135.9 92h10.9M146.3 94v16.4M139.2 112.4h7.6M151.9 112.4l.3 2h-.7zM150.6 132.2l.1 .2 .3 .1 .6-.1 .1-.2M150.6 131.8l.1-.3 .3-.1 .6 .1 .1 .3M150.6 129.1v.1M150.6 131.8v.4M150.6 132.2a.78 .78 0 0 0 1.1 0M150.6 131.8a.78 .78 0 0 1 1.1 0M150.6 129.2a.99 .99 0 0 0 1.6 0M150.6 129.2a.84 .84 0 0 0 .8 .6 .84 .84 0 0 0 .8-.6"/>
<path d="M150.6 129.1l.1-.3a2.18 2.18 0 0 1 2.3 .1l.2 .3M150.6 129.1a2.04 2.04 0 0 1 2.6 .1M150.7 132.3h.9M150.7 131.6h.9M150.8 128.8a2.17 2.17 0 0 1 2 0M151 129.6h.8M151.7 131.8v.4M151.7 132.2a1.02 1.02 0 0 0 1.5 0M151.7 131.8a1.02 1.02 0 0 1 1.5 0M151.7 132.2l.1 .2a.84 .84 0 0 0 1.4-.2M151.7 131.8l.1-.3a.84 .84 0 0 1 1.4 .3M151.7 128.7l.4 .2 .1 .3"/>
<path d="M151.9 132.4h1M151.9 131.5h1M152.7 129.5l.1 .1zM152.8 130.5l.2-.1 .2 .2-.3 .1zM152.9 130.5l.1 .1zM153.2 129.2l-.2 .4-.3 .1-.1-.2 .2-.1 .1 .2M153.2 131.8v.4"/>
</g>
<path d="M146 110.4h.7l-.4 2z" fill="#040503"/>
<path d="M146 110.4h.7l-.4 2z" fill="none" stroke="#040503" stroke-width=".25"/>
<path d="M146.3 92l.4 2h-.7z" fill="#040503"/>
<g fill="none" stroke="#040503" stroke-width=".25">
<path d="M144.9 99.3h.5M145.4 96.8v1.6h-1.1l-.5-.4v-.8l-.5-.4h-.6l-.5 .4v.8l.5 .4M146.3 92l.4 2h-.7zM142.2 106v1.6h1.1v-1.2l.5-.4h1.1l.5 .4v.8l-.5 .4M142.2 100.7l.5-.4h2.2l.5 .4v.4l-.5 .4h-2.2l-.5-.4zM103.5 187.5h16.8M105.9 183.3h3.7v8.5h-3.7zM107.9 181v13.2M118.7 186.3l1-1 1.4-.4 .6 .2a2.43 2.43 0 0 1 1.9 2.4v.8a2.68 2.68 0 0 1-1.9 1.7 2.88 2.88 0 0 1-3-1.1 4.2 4.2 0 0 1 0-2.6zM121.1 183.3v8.5M121.1 192.4v14M123.3 187.5h1.7"/>
<path d="M128 187.5h14.8M132.9 186.3a2.74 2.74 0 0 1 4.2-.6l.8 1.2v1.4a2.77 2.77 0 0 1-2.3 1.8 2.77 2.77 0 0 1-2.7-1.2 4.2 4.2 0 0 1 0-2.6zM135.3 183.3v8.5M145.7 187.5h1.8M147.5 185.7l.6-.4a2.72 2.72 0 0 1 3.6 1l.4 .6v1.4a2.77 2.77 0 0 1-2.3 1.8 2.77 2.77 0 0 1-2.7-1.2 3.6 3.6 0 0 1 .4-3.2zM149.5 183.3v8.5M149.5 192.4v14M150.5 187.5h16.8M160.7 183.3h4v8.5h-4zM162.7 181v13.2M123.4 205.8h10.5M136.7 205.8h10.4"/>
</g>
<path d="M121.1 205.8l2.3-.4v.8z" fill="#040503"/>
<path d="M121.1 205.8l2.3-.4v.8z" fill="none" stroke="#040503" stroke-width=".25"/>
<path d="M147.1 205.4l2.4 .4-2.4 .4z" fill="#040503"/>
<g fill="none" stroke="#040503" stroke-width=".25">
<path d="M121.1 192.4v6.9M123.4 198.7h3.4M129.6 198.7h3.3M135.3 192.4v6.9M134.7 206.4l.2 .8M134.9 204.8a1.82 1.82 0 0 0 0 2.4M134.9 207.2l.4 .2M134.9 204.8l-.2 .6M135.1 204.4l-.2 .4M135.3 205.4l.6 .4M135.3 205.4h-.2l-.4 .6M135.3 205.4l.6 .8"/>
<path d="M135.7 204.8h.2M135.9 204.6l-.4 .2 .4 .2v-.6h-1l-.2 .4v2l.2 .2M135.9 205.8v1M135.9 205.8l.2 .6-.4 .8-.4 .2M135.9 206.6l-.6 .8M147.1 205.4l2.4 .4-2.4 .4z"/>
</g>
<path d="M121.1 198.7l2.3-.4v.8z" fill="#040503"/>
<path d="M121.1 198.7l2.3-.4v.8z" fill="none" stroke="#040503" stroke-width=".25"/>
<path d="M132.9 198.3l2.4 .4-2.4 .4z" fill="#040503"/>
<g fill="none" stroke="#040503" stroke-width=".25">
<path d="M107.9 194.8v19.5M127.4 199.5h.4v.2l-.2 .2zM127.6 197.7l.2 .2-.2 .2-.2-.2a.84 .84 0 0 1 1.4-.4v1h-.8M127.6 199.9v.2l.8 .2M127.6 199.5v.2M128.2 197.3l.4 .2M128.2 198.5l.4 .2M128.4 198.5l.2 .2M128.6 198.7l.2 .2M128.6 197.5l.2 .2M128.6 197.5v1l.2-.4M128.6 198.7l.2 .6"/>
<path d="M128.8 198.9v1.2l-.4 .2M128.8 198.9l.2 .4v.4l-.2 .2M128.8 199.7l-.4 .6M132.9 198.3l2.4 .4-2.4 .4zM162.7 194.8v19.5M110.2 213.7h20.9M139.2 213.7h21.2"/>
</g>
<path d="M107.9 213.7l2.3-.4v.8z" fill="#040503"/>
<path d="M107.9 213.7l2.3-.4v.8z" fill="none" stroke="#040503" stroke-width=".25"/>
<path d="M160.4 213.3l2.3 .4-2.3 .4z" fill="#040503"/>
<g fill="none" stroke="#040503" stroke-width=".25">
<path d="M125.2 179l1.8 2.4v.2zM125.2 179.8a.8 .8 0 0 0 .6 1.2M125.2 179.8a1.35 1.35 0 0 0 1 1.2M125.6 179.4l-.4 .4M125.6 179.4l.4-.2 .4 .2 .8 .8-.2 .4M125.6 179.4l.8 .2M126.2 178.2l-.2-.8 2.6 1.8M126.4 179.6h.2M126.4 179.6l.6 .8M127 180v.6M127.8 175.3l.2 .3M127.8 175.4l.2 .2"/>
<path d="M127.8 175.3l.6 .7M128 175.6l.4 .6 1.2 .6h.4l.4-.4v-.4M128 175.6l.4 .4M128.2 179h.4M128.2 174.7l-.4 .4v.2M128.2 174.7a2.88 2.88 0 0 1 2.2 1.3M128.2 174.7l1.4 .7 .8 .8M128.4 174.7l1.4 .7 .6 .6M128.4 176l.6 .4M128.8 178.8l-.6 .8v-.4l.2 .2-2.2-1.6 2.2 1.4M129 177.6h.4v.4h-.2zM129 176.4l1.2 .2"/>
<path d="M129 176.4l.8 .2M129.2 177.6l.2 .2h-.2zM125.2 180.2v.2l.6 .6M125.2 181.4l-1.4 1.9M126.8 180.8l-.2 .4-.8-.2M127 180.6l-.4 .4h-.8M131.9 215.1h1M132.1 212.7l.4-.6v3M132.3 212.3v2.8M132.3 214.9l-.2 .2M132.5 214.9l.2 .2M134.1 215.1h1"/>
<path d="M134.1 212.7l.6-.6v3M134.5 212.3v2.8M134.5 214.9l-.2 .2M134.7 214.9l.2 .2M136.1 214.7h.2v.4h-.2zM136.1 214.9h.2M137.3 214.7l.2 .2M137.3 214.3l.2 .6M137.5 212.3l-.2 .2v2.2M137.5 212.5l-.4 .8v1l.2 .4M137.5 212.3l-.2 1M137.9 212.1l-.4 .2"/>
<path d="M137.9 212.1h.3l.2 .2M138.2 212.3h.2v.6h-.2zM138.2 213.3l.2 .6M138.2 212.7h.2M138.2 212.5h.2M138.2 213.3l.4 .8-.2 .6M138.2 213.3h-.7l-.2 .6M138.4 214.7l-.3 .4h-.4l-.2-.2M138.4 213.7v1M138.4 214.3l-.2 .6M160.4 213.3l2.3 .4-2.3 .4z"/>
</g>
<path d="M123.4 183.1l.8 .6-1.7 1.6z" fill="#040503"/>
<path d="M99.2 183.3h6.1M99.2 191.8h6.1M99.8 185.7v3.8M99.8 191.8v2.4M123.4 183.1l.8 .6-1.7 1.6z" fill="none" stroke="#040503" stroke-width=".25"/>
<path d="M99.8 183.3l.4 2.4h-.8z" fill="#040503"/>
<path d="M99.8 183.3l.4 2.4h-.8z" fill="none" stroke="#040503" stroke-width=".25"/>
<path d="M99.4 189.5h.8l-.4 2.3z" fill="#040503"/>
<g fill="none" stroke="#040503" stroke-width=".25">
<path d="M101.1 179.2h2.4M105.9 178.6v4.1M109.6 178.6v4.1M112 179.2h2.4M98.2 195.6l.4 .6h2.2M98.2 195.6l.4 .4M98.6 198.9h2.5M98.6 196a2.1 2.1 0 0 0 2.2 .2M98.6 196l.8 .2M98.8 195.2h-.2v.2l.4-.2-.4-.2-.4 .4v.2M99.4 189.5h.8l-.4 2.3zM99.4 195.6l.2 .4 .4 .2"/>
<path d="M99.6 195.2l.6-.4 .9 .4v.8M99.6 195.2h1.4l.1 .2M99.6 195.2l-.2 .4M99.8 195.2l.4-.2h.4l.2 .2M100.8 197.1h.3v.2h-.3zM101 198.9l.1 .2M101 197.1v.2M101 196l-.2 .2M101.1 198.7h-2.9l.6 .6M101.1 198.3v1M101.1 196l-.3 .2M101.1 196l-.7 .2"/>
</g>
<path d="M103.5 178.8l2.4 .4-2.4 .4z" fill="#040503"/>
<path d="M103.5 178.8l2.4 .4-2.4 .4z" fill="none" stroke="#040503" stroke-width=".25"/>
<path d="M109.6 179.2l2.4-.4v.8z" fill="#040503"/>
<g fill="none" stroke="#040503" stroke-width=".25">
<path d="M109.6 179.2l2.4-.4v.8zM115.2 179l.4-1a3.5 3.5 0 0 0 0 2.4M115.2 179.6l.4 .8M116 177.8h-.2l-.6 .6v1.8l.6 .6h.2M116 177.8l.3 .2M116 177.8l.3 .4M116.3 178l.2 .4v1.8l-.2 .4-.3 .2M116.3 178v2.4l-.3 .4M116.3 178.4l.2 .6M116.5 179.6l-.2 .6M118.7 178.6l.2 .4-.4 .4v1l.4 .4h.4M118.7 178v1"/>
<path d="M118.7 179.2v1.4M118.7 179.4l-.2 .2M118.9 177.8h.4M118.9 177.8l-.4 .4 .2 .8M118.9 177.8l-.2 .4M119.3 177.8l.4 .2v1h-1M119.3 177.8l.2 .2M119.5 178v1l.2-.4M119.5 178l.2 .2M119.7 179.6l-.4-.6 .4 .2v1.4l-.4 .2M119.7 179.4l.2 .2v.6l-.2 .2M115.6 180.4v.2"/>
<path d="M117.3 180.4h.4v.2l-.2 .2zM117.5 180.4v.2M118.5 180.2l.2 .2M119.7 180.2l-.4 .6"/>
</g>
<path d="M168.7 87.5h38.3M168.7 92.3h38.3M168.7 97.2h38.3M168.8 87.6v4.7M168.8 92.4v4.7M168.8 97.3v25.9M206.9 87.6v4.7M206.9 92.4v4.7M206.9 97.3v25.9M168.7 123.3h38.3" fill="none" stroke="#231f20" stroke-width=".2"/>
<g fill="none" stroke="#040503" stroke-width=".3">
<path d="M191.8 101h-3.9v5h-17.4M194.2 101h4.7M201.3 101h3.9"/>
<circle cx="170.5" cy="116.3" r="1.66"/>
</g>
<path d="M169.8 109.9h1.5l-.8 4.8z" fill="#040503"/>
<g fill="none" stroke="#040503" stroke-width=".3">
<path d="M169.8 109.9h1.5l-.8 4.8zM170.5 106v8.7"/>
<circle cx="187.9" cy="116.3" r="1.66"/>
</g>
<path d="M187.1 109.9h1.6l-.8 4.8z" fill="#040503"/>
<g fill="none" stroke="#040503" stroke-width=".3">
<path d="M187.1 109.9h1.6l-.8 4.8zM187.9 106v8.7"/>
<circle cx="205.2" cy="116.3" r="1.66"/>
</g>
<path d="M204.4 109.9h1.6l-.8 4.8z" fill="#040503"/>
<path d="M204.4 109.9h1.6l-.8 4.8zM205.2 101v5.6M205.2 109v5.7" fill="none" stroke="#040503" stroke-width=".3"/>
<path d="M186.2 116.1v.4z" fill="#040503"/>
<path d="M186.2 116.1v.4z" fill="none" stroke="#040503" stroke-width=".3"/>
<path d="M186.2 116.1l.1 .7z" fill="#040503"/>
<path d="M186.2 116.1l.1 .7z" fill="none" stroke="#040503" stroke-width=".3"/>
<path d="M186.3 115.9v.9z" fill="#040503"/>
<path d="M186.3 115.9v.9z" fill="none" stroke="#040503" stroke-width=".3"/>
<path d="M186.3 115.9v1z" fill="#040503"/>
<path d="M186.3 115.9v1z" fill="none" stroke="#040503" stroke-width=".3"/>
<path d="M186.3 115.7v1.2z" fill="#040503"/>
<path d="M186.3 115.7v1.2z" fill="none" stroke="#040503" stroke-width=".3"/>
<path d="M186.3 115.7l.1 1.4z" fill="#040503"/>
<path d="M186.3 115.7l.1 1.4z" fill="none" stroke="#040503" stroke-width=".3"/>
<path d="M186.4 115.5v1.6l-.1-1.4z" fill="#040503"/>
<path d="M186.4 115.5v1.6l-.1-1.4z" fill="none" stroke="#040503" stroke-width=".3"/>
<path d="M186.4 115.5l.1 1.7z" fill="#040503"/>
<path d="M186.4 115.5l.1 1.7z" fill="none" stroke="#040503" stroke-width=".3"/>
<path d="M186.5 115.4v1.8z" fill="#040503"/>
<path d="M186.5 115.4v1.8z" fill="none" stroke="#040503" stroke-width=".3"/>
<path d="M186.5 115.4l.1 2-.1-.2z" fill="#040503"/>
<g fill="none" stroke="#040503" stroke-width=".3">
<path d="M186.5 115.4l.1 2-.1-.2zM186.6 115.2v2.2l-.1-2zM186.6 115.2h.1v2.3zM186.7 115.2l.2-.2v2.6zM186.9 115l.1-.1v2.8zM187 114.9l.2-.1v3zM187.2 114.8h.1v3.1zM187.3 114.8l.2-.1v3.2zM187.5 114.7h.1v3.3zM187.6 114.7h.3v3.3zM187.9 114.7h.1v3.3zM188 114.7h.2v3.2z"/>
<path d="M188.2 114.7h.1v3.2zM188.3 114.7l.2 .1v3zM188.5 114.8l.2 .1v2.9zM188.7 114.9h.1v2.8zM188.8 114.9l.2 .2v2.5zM189 115.1v2.4zM189 115.1l.2 .2v2z"/>
</g>
<g fill="none" stroke="#040503" stroke-width=".2">
<path d="M186.5 115.2v2.2M186.7 115.2v2.3M186.8 115v2.6M186.9 114.9v2.8M187.2 114.8v3.1M187.6 114.7v3.3M187.9 114.7v3.3M188.3 114.7v3.2M188.4 114.7v3.2M188.6 114.8v3M188.7 114.9v2.9M188.9 114.9v2.8"/>
<path d="M189 115.1v2.5M189.1 115.1v2.4"/>
</g>
<path d="M187.1 114.8v3M188.1 114.7v3.3" fill="none" stroke="#040503" stroke-width=".21"/>
<path d="M187.4 114.7v3.2M187.8 114.7v3.3" fill="none" stroke="#040503" stroke-width=".23"/>
<path d="M189.2 115.3v2z" fill="#040503"/>
<path d="M189.2 115.3v2z" fill="none" stroke="#040503" stroke-width=".3"/>
<path d="M189.2 115.3v1.9z" fill="#040503"/>
<path d="M189.2 115.3v1.9z" fill="none" stroke="#040503" stroke-width=".3"/>
<path d="M189.2 115.4l.2 1.6-.2 .2z" fill="#040503"/>
<path d="M189.2 115.4l.2 1.6-.2 .2z" fill="none" stroke="#040503" stroke-width=".3"/>
<path d="M189.2 115.4l.2 .2v1.4z" fill="#040503"/>
<path d="M189.2 115.4l.2 .2v1.4z" fill="none" stroke="#040503" stroke-width=".3"/>
<path d="M189.4 115.6v1.4z" fill="#040503"/>
<path d="M189.4 115.6v1.4z" fill="none" stroke="#040503" stroke-width=".3"/>
<path d="M189.4 115.6v1.3z" fill="#040503"/>
<path d="M189.4 115.6v1.3z" fill="none" stroke="#040503" stroke-width=".3"/>
<path d="M189.4 115.7v1.2z" fill="#040503"/>
<path d="M189.4 115.7v1.2z" fill="none" stroke="#040503" stroke-width=".3"/>
<path d="M189.4 115.7l.1 1z" fill="#040503"/>
<path d="M189.4 115.7l.1 1z" fill="none" stroke="#040503" stroke-width=".3"/>
<path d="M189.5 116v.7z" fill="#040503"/>
<path d="M189.5 116v.7z" fill="none" stroke="#040503" stroke-width=".3"/>
<path d="M189.5 116v.6z" fill="#040503"/>
<path d="M189.5 116v.6z" fill="none" stroke="#040503" stroke-width=".3"/>
<path d="M189.5 116v.6z" fill="#040503"/>
<path d="M189.5 116v.6z" fill="none" stroke="#040503" stroke-width=".3"/>
<path d="M122.2 38.2h84.8M122.2 43.1h84.8M122.2 48h84.8M122.2 52.9h84.8M122.2 57.8h84.8M122.2 62.7h84.8M122.2 67.5h84.8M122.2 72.4h84.8" fill="none" stroke="#231f20" stroke-width=".2"/>
<path d="M102.4 6.5h17.1M126.2 6.5h17.7" fill="none" stroke="#bd238f" stroke-width=".2"/>
<text font-size="5.8" fill="#040503" x="145.4" y="105" transform="rotate(-90 145.4 105)">±</text>
<text font-size="4.9" fill="#bd238f" x="9.1" y="31.9">MECHANICAL DRAWING</text>
<g font-size="3.5" fill="#231f20">
<text x="112.7" y="221.7">Recommended PCB Layout</text>
<text x="127.2" y="226">Top View</text>
</g>
<g font-size="3.2" fill="#bd238f">
<text x="8.9" y="14.3">SAME SKY | MODEL: SLW-121586-5A-D | DESCRIPTION: SLIDE SWITCH</text>
<text x="164.5" y="14.3">date 06/09/2025 | page 2 of 3</text>
</g>
<g font-size="2.8" fill="#63676b">
<text x="72.7" y="6.1">Additional Resources:</text>
<text x="122.5" y="6.1">|</text>
</g>
<g font-size="2.8" fill="#bd238f">
<text x="102.4" y="6.1">Product Page</text>
<text x="126.2" y="6.1">PCB Footprint</text>
</g>
<g font-size="2.8" fill="#231f20">
<text x="8.9" y="40.2">units: mm</text>
<text x="123.6" y="41.7">DESCRIPTION</text>
<text x="148" y="41.7">MATERIAL</text>
<text x="176.2" y="41.7">PLATING/COLOR</text>
<text x="8.9" y="43.6">tolerance: ±0.20 mm</text>
<text x="8.9" y="47">unless otherwise specif</text>
<text x="37.7" y="47">ied</text>
<text x="123.6" y="46.6">knob</text>
<text x="148" y="46.6">PA66</text>
<text x="176.2" y="46.6">orange</text>
<text x="8.9" y="50.4">PCB thickness: 1.6 mm</text>
<text x="123.6" y="51.5">frame</text>
<text x="148" y="51.5">steel strip</text>
<text x="176.2" y="51.5">nickel</text>
<text x="123.6" y="56.4">case</text>
<text x="148" y="56.4">phenolic resin</text>
<text x="176.2" y="56.4">natural</text>
<text x="123.6" y="61.2">terminal</text>
<text x="148" y="61.2">brass strip</text>
<text x="176.2" y="61.2">silver</text>
<text x="123.6" y="66.1">contact</text>
<text x="123.6" y="71">spring</text>
<text x="148" y="66.1">brass strip</text>
<text x="148" y="71">steel wire</text>
<text x="176.2" y="66.1">silver</text>
<text x="176.2" y="71">natural</text>
<text x="172.8" y="95.8">SPDT (NON-SHORTING)</text>
<text x="180.2" y="90.9">SCHEMATIC</text>
<text x="94.1" y="269">sameskydevices.com</text>
</g>
</svg>
